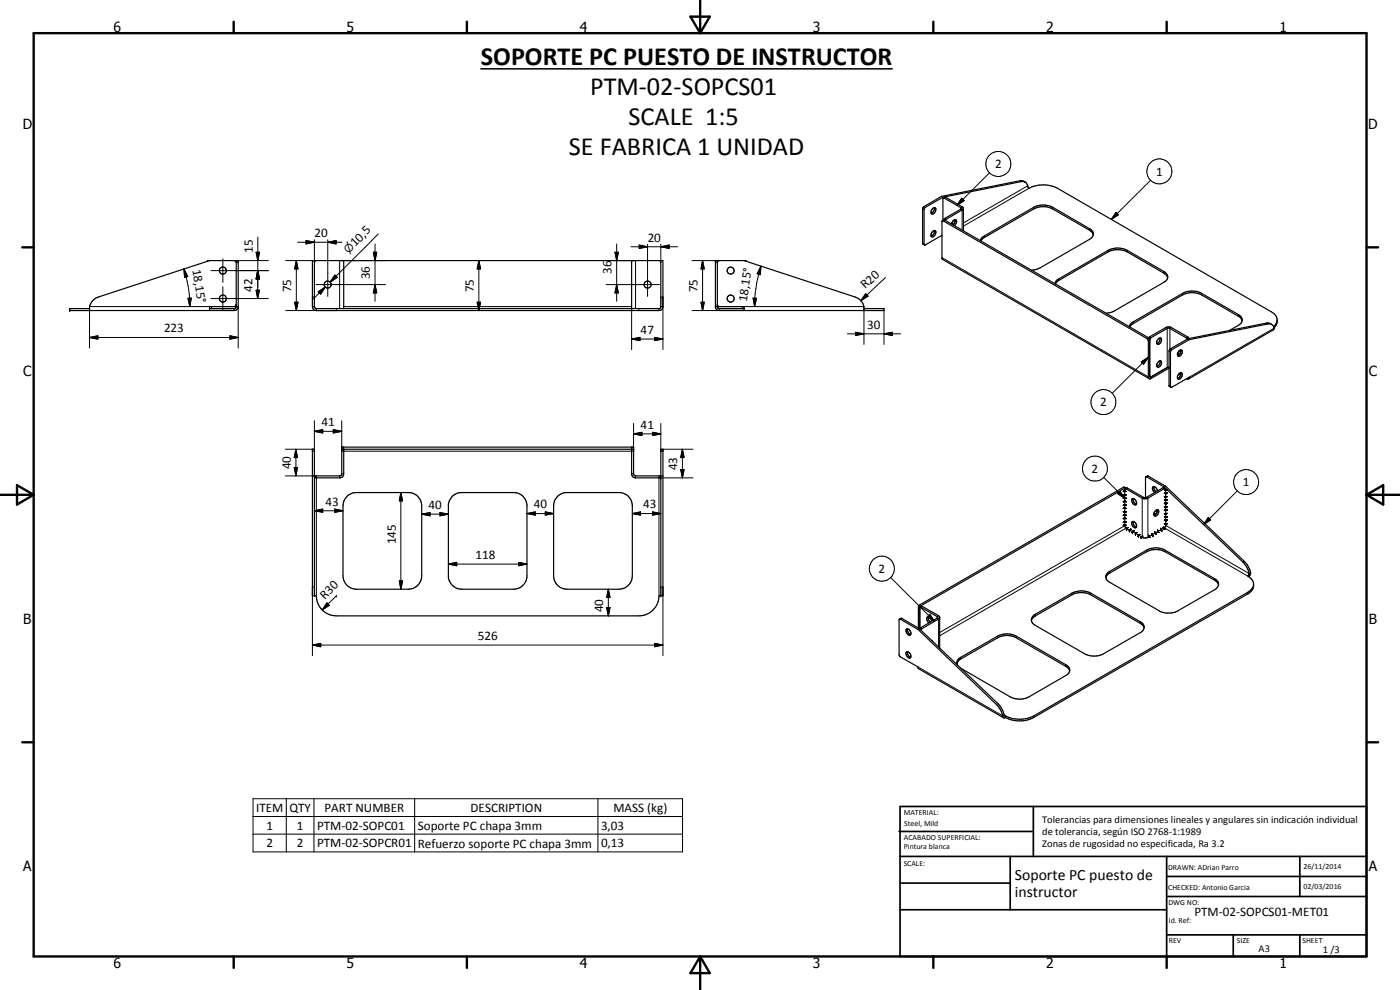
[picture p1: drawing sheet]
<svg xmlns="http://www.w3.org/2000/svg" width="420mm" height="297mm" viewBox="0 0 420 297" stroke-linecap="round" stroke-linejoin="round" font-family="sans-serif">
<g fill="none" stroke="#000" stroke-width=".35">
<path d="M282.5 58.9l.5 .3M282.5 58.9l-5.6 3.5v10.7l.5 .4M283 59.2l23.5-4.7a1.74 1.74 0 0 1 2.1 1.8l.1 .1a10.4 10.4 0 0 1 8.6 .1l64.2 37.1a2.47 2.47 0 0 1 1.8 1.9 2.47 2.47 0 0 1-1.1 2.5M283 59.2l-5.3 3-.4 .6v10.6l.2 .1M283.2 59.4l5.3 3.1-.2 .3-4.8 2.7-.3 .5M307.7 54.7l-.7-.4-.9-.1-23.6 4.7M62.3 78.4v-.2h8l.3 .1 .3 .5M62.9 78.2l-33.4 10.9a3.8 3.8 0 0 0-2.6 4.1M103.2 78.2v14.4M189.6 78.2v14.4M198.3 78.6l-.5-.4h-102.9l-.3 .1-.3 .5M223.3 78.2l33.3 10.9a3.8 3.8 0 0 1 2.7 4.1"/>
<path d="M223.9 78.4v-.2h-8l-.6 .4M279.8 62.7a.6 .6 0 0 1 .9-.3 .6 .6 0 0 1 .1 .9 .85 .85 0 0 1-.4 .8 .85 .85 0 0 1-.9 0l-.1-.8zM279.8 69.6l.3-.3a.56 .56 0 0 1 .8 .1 .56 .56 0 0 1-.1 .7 .85 .85 0 0 1-.4 .8 .85 .85 0 0 1-.9 0l-.1-.8zM280.4 62.3a1.48 1.48 0 0 1-1 1.7M280.4 69.2a1.48 1.48 0 0 1-1 1.6M282.6 70.7l.1 .1M282.7 70.6l-5.2 2.9M282.8 66.3l.7-.3 61.3 35.4M283 66.2l61.3 35.4 .3 .7v11l.2 .3 .5 .1 5.4-3.2M283 66.2l-.3 .2v11.1l.2 .4 62 35.7M283.7 66.1l5.3-3.2 .1-.5-.1-.3-5.4-3-.6 .4v6.7M285.7 66.8l.5 .5"/>
<path d="M285.7 66.8l-.1 .4M286.2 66.2l.3 .6M286.2 67.3l-.2 .1M286.6 65.9l-.9 .9M286.6 65.9a.61 .61 0 0 1 .5 .4 .61 .61 0 0 1-.1 .7l-.6 .7M286.6 65.9l-.1 .8-.3 .6M289.1 62.5v6.8M294.2 72.2l.4-.8 .5-.4 15.1-8.8a6.2 6.2 0 0 1 5.7 0l11 6.4a1.71 1.71 0 0 1 1.2 1.6 1.71 1.71 0 0 1-1.2 1.6l-14.8 8.6-2.5 .7M328.1 70.4l-.4-.7-.8-.7-11-6.3a5.9 5.9 0 0 0-5.7 0l-15.1 8.7-.7 .9M26.9 92.6h-6v.6l49.9-.1 .6-.6 .1-.5v-13.8h-.6l-.1 14.1-.3 .3h-7.6M70.9 91.4l-.1 .3-.5 .3h-7.4v1.2M93.8 92h.5"/>
<path d="M93.8 92v-13.8h.5v13.8M93.8 92l.2 .8 .9 .4M94.3 92l.5 .6h103.1l.4-.4v-14h.7v13.8M94.9 93.2h102.9M94.9 92.6v.6M197.8 92.6v.6M198.3 92h.7M199 92l-.1 .2a1.08 1.08 0 0 1-1.1 1M215.3 91.6l.6 .4h7.4v1.2M223.3 92.6h-7.6l-.4-.4v-14h-.6v14l.6 .9 50 .1v-.6h-6M316.6 85.1l.2-.5 .6-.7 15.2-8.8a6.3 6.3 0 0 1 5.7 0l11 6.3a1.71 1.71 0 0 1 1.2 1.7 1.71 1.71 0 0 1-1.2 1.6l-14.9 8.6-1.1 .5-1.4 .2M338.9 98l.4-.8 .8-.6 14.9-8.6a6.2 6.2 0 0 1 5.6 0l11 6.4a1.73 1.73 0 0 1 1.2 1.6 1.73 1.73 0 0 1-1.2 1.6l-2.6 1.5"/>
<path d="M350.4 83.4l-.3-.8-.8-.6-11-6.4a6.3 6.3 0 0 0-5.7 0l-15.2 8.7-.7 .9M372.8 96.3l-.9-1.3-11.3-6.5a6.2 6.2 0 0 0-5.6 0l-15.2 8.7-.8 .9M381.6 97.3l-1.1-.1-23.6 4.7M381.6 97.3a1.1 1.1 0 0 1 .5 1.7l-25.4 14.7M381.6 97.3l-.9-.4h-.6l-23.6 4.7M383.3 96l-.1 1.2-.9 1.1M344.8 101.4l.2 .6M344.8 101.4l5.2-3.2 .8-.1 .6 .1 5.1 2.9 .4 .5M345 102l.1 11.1h.4l4.8-2.8 .5-.1M347.7 101.6l.5-.2a1.03 1.03 0 0 1 .2 1.2 1.03 1.03 0 0 1-1.2 .6 1.28 1.28 0 0 1 .5-1.6zM347.7 108.5l.5-.3a1.03 1.03 0 0 1 .2 1.3 1.03 1.03 0 0 1-1.2 .5 1.28 1.28 0 0 1 .5-1.5zM348.1 108.2a1.5 1.5 0 0 1-.9 1.7"/>
<path d="M348.1 101.4a1.5 1.5 0 0 1-.9 1.7M350.7 110.5l.1 .1M350.7 110.2v.3M353.3 106.5l.2 .1M353.5 105.8l.4 .5M353.6 106.6l-.2 .1M353.7 112.3l.6 .3M353.9 105.2a.6 .6 0 0 1 .9 0 .6 .6 0 0 1-.1 .8 .92 .92 0 0 1-1.2 .8l-.2-.6 .2-.4M353.9 112.1a.6 .6 0 0 1 .9-.1 .6 .6 0 0 1-.1 .9 .92 .92 0 0 1-1.2 .7 1.3 1.3 0 0 1 .4-1.5zM353.9 105.2l-.4 .6M353.9 105.2l.4 .6M354.1 112l.3 .2"/>
<path d="M354.3 105.8l-.7 .8M354.3 112.6l-.9 .9M354.4 105l-.1 .8M354.4 111.9l-.1 .7M356.1 113.6l.6 .1 .2-.5-5.5 3M356.4 101.7l-5.4-3.2-.4-.1-5.1 2.9-.5 .7M356.5 101.6l-5.2 3-.5 .6v10.6l.6 .4M356.5 101.6l.4 .3M356.9 101.9l-5.2 3-.3 .4-.1 10.6 .1 .3M102.6 134.8h87.5M103.2 134.8v7.4l-.5 .9-.8 .3h-7.6M189.6 134.8v7.7l.4 .6 .7 .3h7.6"/>
<path d="M93.8 142.8l8.5-.1 .3-.5v-8h87.5v8l.3 .5 8.6 .1M104.3 148.8l1.2-.8 1.5-.2h15.5a4 4 0 0 1 4.1 4v21a4 4 0 0 1-4.1 4h-15.5a4 4 0 0 1-4.1-4v-21l.3-1.4zM135.5 149.1l1.6-1.1 1.4-.2h15.6a4 4 0 0 1 4 3.5v22a4.1 4.1 0 0 1-4 3.5h-15.6a4.1 4.1 0 0 1-3.9-3.5v-22l.2-.9zM167.5 148.8a4.1 4.1 0 0 1 2.6-1h15.6a4 4 0 0 1 4.1 4v21a4 4 0 0 1-4.1 4h-15.6a4 4 0 0 1-4-4v-21l.3-1.4zM337.6 146.7h.4l5 2.9h1l5.4-3h.4v11.2l-.2 .5-5.6 3.1-1-.1-5.1-2.9-.3-.7zM337.9 146.4l-.8-.2-61.1 35.3-.4 .5v6.4M337.9 146.4l-61.5 35.3-.4 .6M337.9 146.4v.1M339.8 149.6a1.13 1.13 0 0 1 1.1 .7 1.13 1.13 0 0 1-.1 1.2 1.33 1.33 0 0 1-1-1.9zM339.8 156.5a1.13 1.13 0 0 1 1.1 .6 1.13 1.13 0 0 1-.1 1.3 1.33 1.33 0 0 1-1-1.9zM340.1 149.6a1.42 1.42 0 0 0 1 1.7M340.1 156.5a1.42 1.42 0 0 0 1 1.6"/>
<path d="M343.9 143.1l.6-.3 5.3 3.1M343.9 143l-.1 .3v6.1M343.9 143l5.5 3.1M346.3 154.4l.1 .2M346.3 146l.1 .8 .6 .7M346.4 153.7l.5 .6M346.5 154.6h-.2M346.6 153.5l.8-.6a1.1 1.1 0 0 1 .2 1.3 1.1 1.1 0 0 1-1.2 .6l-.1-.7zM346.9 153.2l.3 .5M347.2 153.7l-.7 .9M347.3 153l-.1 .7M347.3 147.3a1.1 1.1 0 0 0-1.3-1.2 1.29 1.29 0 0 0 .6 1.7"/>
<path d="M349.4 146.1l23.9 22.9 1.2 1.9 .4 1.2M349.7 146.6l-.7-.3-5.3 3.1-5.3-2.9-.7 .2M349.8 145.9l23.7 22.5 1 1.4 .8 2M349.8 145.9l-.4 .2M94.3 178.8v-44h-.5v44h1.1a6 6 0 0 0 6.1 6h90.8a6.1 6.1 0 0 0 6-6h1.2v-44h-.7v44M331.9 173.3l.2-.5 .6-.7 11.4-6.5a6.2 6.2 0 0 1 5.6 0l14.9 8.5 .9 .9 .2 .5M332.7 171.6l11.4-6.5a5.8 5.8 0 0 1 5.6 0l14.9 8.6a1.73 1.73 0 0 1 1.1 1.6 1.73 1.73 0 0 1-1.1 1.6l-11.4 6.6-1.8 .4h-1.4l-1.8-.4-15.2-8.8a1.73 1.73 0 0 1-1.1-1.4 1.73 1.73 0 0 1 .8-1.7zM374.9 172.1l-.4 .7a3.1 3.1 0 0 1 1.6 3.6l-.6 1-1 .8-64.3 37.1a9.2 9.2 0 0 1-8.4 0M375.3 171.8l-.4 .3M375.3 171.8l-.5 1.2M376.2 175.6l-.5 1-1.2 1.1-64.3 37.1a9.5 9.5 0 0 1-8.4 0M269.9 185.8l.8-.3 5.2 3.1"/>
<path d="M271.9 188.9a1.05 1.05 0 0 1 1.2 .2 1.05 1.05 0 0 1 .2 1.2 .58 .58 0 0 1-.6 .3 .58 .58 0 0 1-.5-.5zM272.1 195.6a1.13 1.13 0 0 1 1.1 .6 1.13 1.13 0 0 1-.2 1.3 1.36 1.36 0 0 1-.9-1.9zM272.4 188.7a1.49 1.49 0 0 0 .9 1.7M272.4 195.6a1.49 1.49 0 0 0 .9 1.6M275.5 188.8l23.5 22.6a6.8 6.8 0 0 1 1.9 3.4M275.5 188.8l-5.3-3h-.3l-.1 10.7 .3 .5 5.4 3.1 .2 .6 25.4 14.6M275.9 188.6l23.6 22.5a6.6 6.6 0 0 1 1.8 3.4M275.9 188.6l-.4 .2M276 182.3v6.3M276.2 182.2l.6-.3 5.2 3.1v9.5M276.2 182.2l5.1 2.8 .1 .3-5.4 3.4M276.2 182.2l-.2 .1"/>
<path d="M278.6 185.1l.1 .8 .5 .7M279.6 192.2l.2 .1M279.6 186.4a1.12 1.12 0 0 0-1.4-1.1 1.39 1.39 0 0 0 .6 1.6M282 185.3l-5.4 3.3-.2 .4M287.2 199.1l.8-1.2 11.4-6.5a5.8 5.8 0 0 1 5.6 0l14.9 8.5 .6 .4 .5 1M287.3 199.5a1.7 1.7 0 0 1 1-2.3l11.1-6.3a6.2 6.2 0 0 1 5.6 0l14.9 8.5a1.71 1.71 0 0 1 1.2 1.7 1.71 1.71 0 0 1-1.2 1.6l-11.1 6.4a6.1 6.1 0 0 1-5.6 0l-14.8-8.6M309.5 186.2l.2-.5 1-.9 11-6.3a6.2 6.2 0 0 1 5.7 0l14.8 8.5 1 .9 .2 .5M310.1 184.8l11.6-6.8a6.2 6.2 0 0 1 5.7 0l14.8 8.6a1.73 1.73 0 0 1 1.2 1.6 1.73 1.73 0 0 1-1.2 1.6l-11 6.4a6.2 6.2 0 0 1-5.7 0l-14.8-8.6a1.68 1.68 0 0 1-.6-2.8zM300.9 214.8l.3 .6 .6-.1M301.3 214.5l-.4 .3M301.3 214.5l.1 .3h.4M301.8 214.8v.5"/>
<circle cx="66.9" cy="81.2" r="1.05"/>
<circle cx="66.9" cy="89.6" r="1.05"/>
<circle cx="98.4" cy="85.4" r="1.06"/>
<circle cx="194.3" cy="85.4" r="1.05"/>
<circle cx="219.3" cy="89.6" r="1.06"/>
<circle cx="219.3" cy="81.2" r="1.04"/>
</g>
<g fill="none" stroke="#000" stroke-width=".3">
<path d="M283.8 59.2l-.4 .2M288.6 59.5l.7 .7-2.1 1.4zM297 51.9l-9.8 9.7M306.1 54.2l.4 .3M308.4 55.8l-19.3 11.1M308.9 56.5l-19.8 11.4M345.3 54.1l-11.8 11.7M66.9 77.6v7.2M70.3 78.2h10.2M70.9 78.8h.6M76.9 75.7h1l-.5 2.5zM77.4 71.1l-.1 18.5"/>
<path d="M85.8 78.2h9.1M88.9 78.2l.5 2.5h-1zM88.9 78.2v15M89.4 72.7h13.2M91.9 72.2l2.4 .5-2.4 .5zM94.3 71.9v6.3M98.4 72.7l2.5-.5v1zM98.4 71.9v17M112 75.7h1.1l-.5 2.5zM112.6 73.2v17.2M113.5 70.2l-14.4 14.4M115.7 78.2h-13.8v14.4"/>
<path d="M143.7 78.2l.5 2.5h-1zM143.7 78.2v15M184.3 78.2h6.4v14.4M184.6 75.7h1l-.5 2.5zM185.1 73.2v17.2M189.3 74h14.1M191.8 73.5l2.5 .5-2.5 .5zM194.3 73.3v15.6M198.3 74l2.6-.5v1zM198.3 73.3v4.9M207.7 78.2h8.2M210.9 78.2l.5 2.5h-1z"/>
<path d="M210.9 78.2v15M214.7 78.8h.6M228.4 79.9l-.2 2.5-1-.3zM228.4 79.9l-1 3.8a34.1 34.1 0 0 0-.9 8.3M276.9 73l.4 .2M276.9 62.7l.4 .2M277.3 62l.4 .2M282.7 77.3l61.9 35.8 .4-.3M283.5 66l-.4 .3M283.5 65.5l.5 .3M288.7 62l-.4 .3v.5l.4 .2v6M295.4 70.8v.4"/>
<path d="M310.2 62.2v.5M315.9 62.2v.5M326.9 68.6v.4M332.6 75.1v.5M334.9 63.7l.7 .7-2.1 1.4zM338.3 75.1v.5M55.2 80.7l1.1 2.3-.9 .2zM55.2 80.7l1.4 6.2 .4 5.1M56.4 89.5h1l-.4 2.5zM62.9 92h-36v12.4M63.3 81.2h17.2M63.3 89.6h17.2"/>
<path d="M63.5 92v.6M66.9 86v7.1M70.3 92.6v.6M70.9 92h.6v12.4M76.9 87.1h.9l-.5 2.5zM77.3 81.2l.5 2.5h-.9zM77.3 81.2l.6 2.5h-1zM77.4 81.2l.5 2.5h-1zM88.4 90.7h1l-.5 2.5zM93.8 89.1h.5M94.8 85.4h20.9M95.5 87.5l2.1-1.4-1.4 2.2z"/>
<path d="M97.6 86.1l-3.5 3.6M100.5 82.5l.7 .7-2.1 1.4zM100.9 82.8l-1.8 1.8M101 92.6v.6h-15.2M103.2 92h86.4M112.6 85.4l.5 2.5h-1.1zM143.2 90.7h1l-.5 2.5zM181.9 85.4h16M185.1 85.4l.5 2.5h-1zM189.6 92.6v12.3M191.8 92.6v.6M198.3 89.1h.7v15.8"/>
<path d="M210.4 90.7h1l-.5 2.5zM214.7 92h.6M215.9 92.6v.6h-8.2M222.7 92v.6M223.3 92h36M226 89.5h1l-.5 2.5zM256.8 99.7l2.5 .5-2.5 .5zM259.3 93.2v10.1M259.8 88.1l.7 .8-2.2 1.3zM265.3 92.6v10.7M265.8 83.3l-7.5 6.9M317.7 83.7v.5"/>
<path d="M340.1 96.6v.5M349.3 81.4v.6M349.8 98.3l.5 .3v11.7M351.6 98.3l-.5 .3v6.2M355 88v.5M360.6 88v.5M371.6 94.4v.5M380.1 96.9l.4 .3M382.4 98.5l-25.5 14.7M26.9 101.3l2.5-.5v1zM26.9 101.3h44.6M69 100.8l2.5 .5-2.5 .5z"/>
<path d="M189.6 101.7l2.5-.5v1zM189.6 101.7h9.4M196.5 101.2l2.5 .5-2.5 .5zM254.3 100.2h16M265.3 100.2l2.5-.5v1zM342.5 108.6l2.1-1.4-1.4 2.1zM344.6 101.3l-.4 .3M344.6 107.2l-10.8 10.8M345 102l-.4 .3M345 101l.5 .3M345.5 113.1v.4M350.8 115.7l.5 .2"/>
<path d="M350.8 105.4l.5 .2M351.3 104.6l.4 .3M356.5 101.1l-.4 .3M85.6 134.8h8.7M88.8 134.8l.5 2.5h-1zM88.8 134.8v8M94.3 129.4l2.5-.5v1zM94.3 126.2v9.2h-.5M94.3 129.4h8.3M100 128.9l2.6 .5-2.6 .5zM102.6 126.2v9.2h87.5v-8.4M103.2 134.2v.6"/>
<path d="M189.6 134.2v.6M190.1 130.2l2.5-.5v1zM190.1 130.2h8.2M195.9 129.7l2.4 .5-2.4 .5zM198.3 127v8.4h.7M199 134.8h9M204.8 134.8l.5 2.5h-1zM204.8 134.8v8.6M85.6 142.8h9.3v36M88.3 140.3h1l-.5 2.5zM94.3 153.2l2.5-.5v1zM94.3 153.2h8.6"/>
<path d="M100.4 152.7l2.5 .5-2.5 .5zM101.9 142.8v.6M102.6 142.2h.6M120.3 147.8l.5 2.5h-1zM120.3 147.8v29M126.6 154.3l2.5-.5v1zM126.6 154.3h8M132 153.8l2.6 .5-2.6 .5zM158.1 154.1l2.5-.5v1zM158.1 154.1h8M163.6 153.6l2.5 .5-2.5 .5zM189.6 142.2h.5"/>
<path d="M189.8 154.1l2.4-.5v1zM189.8 154.1h8.5M190.7 142.8v.6M195.9 153.6l2.4 .5-2.4 .5zM197.8 142.8v36M197.8 143.4h10.2M204.3 140.9h1l-.5 2.5zM331.2 143.3l6.4 6.2M335.4 148.1l.7-.7 1.5 2.1zM336.1 147.4l1.5 2.1-2.2-1.4zM337.1 146.2l.5 .3M337.1 157.6h.8"/>
<path d="M337.1 156.6h.8M337.1 155.6h.8M337.1 154.6h.8M337.1 153.6h.8M337.1 152.6h.8M337.1 151.6h.8M337.1 150.5h.8M337.1 149.5h.8M337.1 148.5h.8M337.1 147.5h.8M337.6 157.7l-55.6 32.1M338 158.5l-56 32.3"/>
<path d="M338.4 146.5l-.4 .2M338.5 158.3l-.4 .3v.4M339.4 158.8l-.3 .2-.1 .5M340.3 159.3l-.3 .2-.1 .5M341.2 159.8l-.4 .4v.3M343.2 149.2l-.4 .3v11.7M344.1 149.2l.4 .3v11.7M344.6 142.9l-.4 .2M346.5 159.6l.4 .7M347.4 159.1v.3l.4 .4M348.3 158.5v.4l.4 .4M349 146.3l.4 .3"/>
<path d="M349.2 158v.4l.4 .3M349.4 158.4l25.1 14.4M349.5 146.9h.8M349.5 148h.8M349.5 149h.8M349.5 150h.8M349.5 151h.8M349.5 152h.8M349.5 153h.8M349.5 154.1h.8M349.5 155.1h.8M349.5 156.1h.8"/>
<path d="M349.5 157.1h.8M349.8 157.6l25.1 14.5M362.6 155.3l.7 .7-2.1 1.4zM371.3 147.3l-10.1 10.1M94.3 176.1h-.5v20.6M101 178.8h.1M101 178.8l-4.3 4.2M119.8 174.3h1l-.5 2.5zM134.6 169.2l2.5-.5v1.1zM134.6 169.2h23.5M155.6 168.7l2.5 .5-2.5 .6zM182.6 176.8l.5 2.5h-1z"/>
<path d="M182.6 176.8v8M198.3 176.1h.7v20.6M267.3 173.3l13.1 13.1M321.7 178v.5M327.4 178v.5M333 171.4v.6M342 160.4l-.3 .3v.3M342.9 160.9l-.4 .3v.3M344.1 165.1v.5M344.8 160.6l.4 .7M345.6 160.1l.4 .7M349.7 165.1v.5"/>
<path d="M364.6 173.7v.4M373.5 168.4l-.5 .3M374.5 177.7v.5M93.8 193.5l2.5-.5v1.1zM93.8 193.5h105.2M98.1 180.9l.7 .7-2.1 1.4zM182.1 182.3h1l-.5 2.5zM196.5 193l2.5 .5-2.5 .6zM270.7 185.5l-.5 .3M275.6 182.2l.4 .3M276 181.5l.4 .2M276.3 188.3l.5 .3"/>
<path d="M276.9 182l-.5 .2M278.3 185l.7-.7 1.4 2.1zM279 184.3l1.4 2.1-2.1-1.4zM281.7 184.7l-.4 .3v.5l.4 .2v8.4M288.3 197.2v.5M299.4 190.9v.5M305 190.9v.5M310.7 184.3v.5M319.9 199.4v.5M342.2 186.6v.4M275.5 200.1l25.4 14.7M299.5 211.1l-.5 .3"/>
<path d="M301.3 214.5l.5 .3M310.2 214.8v.5M75.9 239.6h128.9v16h-128.9zM85.9 239.6v16M94.2 239.6v16M124.4 239.6v16M179.4 239.6v16M75.9 245h128.9M75.9 250.3h128.9"/>
<circle cx="299.6" cy="49.2" r="3.8"/>
<circle cx="347.9" cy="51.4" r="3.7"/>
<circle cx="331.2" cy="120.6" r="3.8"/>
<circle cx="328.6" cy="140.6" r="3.8"/>
<circle cx="374" cy="144.7" r="3.7"/>
<circle cx="264.7" cy="170.6" r="3.8"/>
</g>
<g fill="#000">
<circle cx="189.6" cy="78.2" r=".18"/>
<circle cx="20.9" cy="93.2" r=".18"/>
<circle cx="20.9" cy="92.6" r=".18"/>
<circle cx="62.9" cy="92.6" r=".18"/>
<circle cx="93.8" cy="134.8" r=".18"/>
<circle cx="94.3" cy="134.8" r=".18"/>
<circle cx="102.6" cy="134.8" r=".18"/>
<circle cx="102.6" cy="134.2" r=".18"/>
<circle cx="103.2" cy="134.8" r=".18"/>
<circle cx="189.6" cy="134.8" r=".18"/>
<circle cx="190.1" cy="134.8" r=".18"/>
<circle cx="198.3" cy="134.8" r=".18"/>
<circle cx="199" cy="134.8" r=".18"/>
<circle cx="198.3" cy="142.8" r=".18"/>
<circle cx="198.3" cy="143.4" r=".18"/>
<circle cx="198.3" cy="178.8" r=".18"/>
</g>
<path d="M144.3 20.7h123.5" fill="none" stroke="#000" stroke-width=".46"/>
<g fill="none" stroke="#000" stroke-width=".71">
<path d="M10.1 9.9h400v277.1h-400zM70.1 6.5v3.4M140.1 6.5v3.4M207.2 5h5.8l-2.9 4.9zM210.1 0v9.9M280.1 6.5v3.4M350.1 6.5v3.4M6.7 74.2h3.4M410.1 74.2h3.5M.1 148.5h10M5.1 145.6l5 2.9-5 2.9zM410.1 148.5h10"/>
<path d="M410.1 148.5l5-2.9v5.8zM6.7 222.7h3.4M410.1 222.7h3.5M70.1 287v3.4M140.1 287v3.4M210.1 287v10M210.1 287l2.9 5h-5.8zM280.1 287v3.4M350.1 287v3.4"/>
</g>
<g fill="none" stroke="#000" stroke-width=".51">
<path d="M269.8 249.5h40.3M270.1 242h140v45h-140zM270.1 257h140M303.2 257v16M310.1 242v15M350.1 257v30M390.1 257v12M270.1 265h33.1M270.1 273h80M350.1 269h60M350.1 263h60M350.1 280.5h60"/>
<path d="M370.1 280.5v6.5M390.1 280.5v6.5"/>
</g>
<g fill="#000">
<path d="M288.6 59.5l.7 .7-2.1 1.4zM76.9 75.7h1l-.5 2.5zM91.9 72.2l2.4 .5-2.4 .5zM98.4 72.7l2.5-.5v1zM112 75.7h1.1l-.5 2.5zM184.6 75.7h1l-.5 2.5zM191.8 73.5l2.5 .5-2.5 .5zM198.3 74l2.6-.5v1zM334.9 63.7l.7 .7-2.1 1.4zM55.2 80.7l1.1 2.3-.9 .2zM56.4 89.5h1l-.4 2.5zM76.9 87.1h.9l-.5 2.5z"/>
<path d="M77.3 81.2l.5 2.5h-.9zM77.4 81.2l.5 2.5h-1zM88.4 90.7h1l-.5 2.5zM88.9 78.2l.5 2.5h-1zM95.5 87.5l2.1-1.4-1.4 2.2zM100.5 82.5l.7 .7-2.1 1.4zM112.6 85.4l.5 2.5h-1.1zM143.2 90.7h1l-.5 2.5zM143.7 78.2l.5 2.5h-1zM185.1 85.4l.5 2.5h-1zM210.4 90.7h1l-.5 2.5zM210.9 78.2l.5 2.5h-1z"/>
<path d="M226 89.5h1l-.5 2.5zM228.4 79.9l-.2 2.5-1-.3zM259.8 88.1l.7 .8-2.2 1.3zM265.3 100.2l2.5-.5v1zM26.9 101.3l2.5-.5v1zM69 100.8l2.5 .5-2.5 .5zM189.6 101.7l2.5-.5v1zM196.5 101.2l2.5 .5-2.5 .5zM256.8 99.7l2.5 .5-2.5 .5zM342.5 108.6l2.1-1.4-1.4 2.1zM88.8 134.8l.5 2.5h-1zM94.3 129.4l2.5-.5v1z"/>
<path d="M100 128.9l2.6 .5-2.6 .5zM190.1 130.2l2.5-.5v1zM195.9 129.7l2.4 .5-2.4 .5zM204.8 134.8l.5 2.5h-1zM88.3 140.3h1l-.5 2.5zM94.3 153.2l2.5-.5v1zM100.4 152.7l2.5 .5-2.5 .5zM120.3 147.8l.5 2.5h-1zM126.6 154.3l2.5-.5v1zM132 153.8l2.6 .5-2.6 .5zM158.1 154.1l2.5-.5v1zM163.6 153.6l2.5 .5-2.5 .5z"/>
<path d="M189.8 154.1l2.4-.5v1zM195.9 153.6l2.4 .5-2.4 .5zM204.3 140.9h1l-.5 2.5zM336.1 147.4l1.5 2.1-2.2-1.4zM362.6 155.3l.7 .7-2.1 1.4zM119.8 174.3h1l-.5 2.5zM134.6 169.2l2.5-.5v1.1zM155.6 168.7l2.5 .5-2.5 .6zM182.6 176.8l.5 2.5h-1zM93.8 193.5l2.5-.5v1.1zM98.1 180.9l.7 .7-2.1 1.4zM182.1 182.3h1l-.5 2.5z"/>
<path d="M196.5 193l2.5 .5-2.5 .6zM279 184.3l1.4 2.1-2.1-1.4z"/>
</g>
<g font-size="7.9">
<text x="144.3" y="19.6">SOPORTE PC PUESTO DE INSTRUCTOR</text>
<text x="177.1" y="28.5">PTM-02-SOPCS01</text>
<text x="188.6" y="37.5">SCALE 1:5</text>
<text x="170.8" y="46.5">SE FABRICA 1 UNIDAD</text>
</g>
<g font-size="4.7">
<text x="304.6" y="263.9">Soporte PC puesto de</text>
<text x="304.6" y="269.3">instructor</text>
</g>
<g font-size="4.2">
<text x="34" y="9.6">6</text>
<text x="104" y="9.6">5</text>
<text x="174" y="9.6">4</text>
<text x="244" y="9.6">3</text>
<text x="314" y="9.6">2</text>
<text x="384" y="9.6">1</text>
<text x="6.8" y="38.7">D</text>
<text x="410.6" y="38.7">D</text>
<text x="7" y="112.9">C</text>
<text x="410.8" y="112.9">C</text>
<text x="7" y="187.1">B</text>
<text x="410.8" y="187.1">B</text>
<text x="7" y="261.4">A</text>
<text x="410.8" y="261.4">A</text>
<text x="34" y="290.4">6</text>
<text x="104" y="290.4">5</text>
<text x="174" y="290.4">4</text>
<text x="244" y="290.4">3</text>
<text x="314" y="290.4">2</text>
<text x="384" y="290.4">1</text>
</g>
<g font-size="3.9">
<text x="298.7" y="50.5">2</text>
<text x="347" y="52.7">1</text>
<text x="94.4" y="71.2">20</text>
<text x="75.9" y="75.9" transform="rotate(-90 75.9 75.9)">15</text>
<text x="106.6" y="74.2" transform="rotate(-45 106.6 74.2)">10,5</text>
<text x="194.4" y="72.5">20</text>
<text x="57.8" y="80.9" transform="rotate(81 57.8 80.9)">18,15°</text>
<text x="111" y="83.8" transform="rotate(-90 111 83.8)">36</text>
<text x="183.5" y="82.2" transform="rotate(-90 183.5 82.2)">36</text>
<text x="75.8" y="87.5" transform="rotate(-90 75.8 87.5)">42</text>
<text x="87.4" y="87.7" transform="rotate(-90 87.4 87.7)">75</text>
<text x="142.2" y="87.7" transform="rotate(-90 142.2 87.7)">75</text>
<text x="209.4" y="87.7" transform="rotate(-90 209.4 87.7)">75</text>
<text x="259.7" y="86.8" transform="rotate(-43 259.7 86.8)">R20</text>
<text x="224.1" y="90.6" transform="rotate(-81 224.1 90.6)">18,15°</text>
<text x="49.2" y="99.7">223</text>
<text x="192.3" y="100.2">47</text>
<text x="260.3" y="98.6">30</text>
<text x="330.1" y="122">2</text>
<text x="96.5" y="127.9">41</text>
<text x="192.3" y="128.7">41</text>
<text x="87.2" y="140.8" transform="rotate(-90 87.2 140.8)">40</text>
<text x="203.3" y="141.1" transform="rotate(-90 203.3 141.1)">43</text>
<text x="327.6" y="141.9">2</text>
<text x="373" y="145.9">1</text>
<text x="97.7" y="151.7">43</text>
<text x="128.6" y="152.7">40</text>
<text x="160.2" y="152.5">40</text>
<text x="193.1" y="152.5">43</text>
<text x="118.8" y="163.3" transform="rotate(-90 118.8 163.3)">145</text>
<text x="142.7" y="167.7">118</text>
<text x="263.6" y="171.9">2</text>
<text x="97.5" y="180.1" transform="rotate(-45 97.5 180.1)">R30</text>
<text x="181" y="183.8" transform="rotate(-90 181 183.8)">40</text>
<text x="143.4" y="192">526</text>
<text x="76.9" y="243.6">ITEM</text>
<text x="86.9" y="243.6">QTY</text>
<text x="97.4" y="243.6">PART NUMBER</text>
<text x="141.2" y="243.6">DESCRIPTION</text>
<text x="184.1" y="243.7">MASS (kg)</text>
<text x="80" y="248.9">1</text>
<text x="89.1" y="248.9">1</text>
<text x="95.2" y="248.9">PTM-02-SOPC01</text>
<text x="125.4" y="249">Soporte PC chapa 3mm</text>
<text x="180.4" y="248.9">3,03</text>
<text x="80" y="254.2">2</text>
<text x="89.1" y="254.2">2</text>
<text x="95.2" y="254.2">PTM-02-SOPCR01</text>
<text x="125.4" y="254.3">Refuerzo soporte PC chapa 3mm</text>
<text x="180.4" y="254.2">0,13</text>
<text x="358.5" y="275">PTM-02-SOPCS01-MET01</text>
</g>
<text font-size="3.3" x="104.6" y="76.2" transform="rotate(-45 104.6 76.2)">⌀</text>
<g font-size="3.1">
<text x="312.7" y="246.8">Tolerancias para dimensiones lineales y angulares sin indicación individual</text>
<text x="312.7" y="250.4">de tolerancia, según ISO 2768-1:1989</text>
<text x="312.7" y="254">Zonas de rugosidad no especificada, Ra 3.2</text>
<text x="377.7" y="285.6">A3</text>
<text x="397" y="285.9">1 /3</text>
</g>
<g font-size="2.4">
<text x="271.2" y="244.4">MATERIAL:</text>
<text x="271.3" y="252">ACABADO SUPERFICIAL:</text>
<text x="271.4" y="247.9">Steel, Mild</text>
<text x="271.3" y="254.6">Pintura blanca</text>
<text x="271.2" y="259.7">SCALE:</text>
<text x="350.6" y="260.9">DRAWN: ADrian Parro</text>
<text x="391.2" y="260.6">26/11/2014</text>
<text x="350.6" y="267">CHECKED: Antonio Garcia</text>
<text x="391.2" y="266.7">02/03/2016</text>
<text x="350.6" y="271.4">DWG NO:</text>
<text x="350.8" y="276.9">Id. Ref:</text>
<text x="350.8" y="282.8">REV</text>
<text x="371.2" y="282.9">SIZE</text>
<text x="390.9" y="282.9">SHEET</text>
</g>
</svg>
